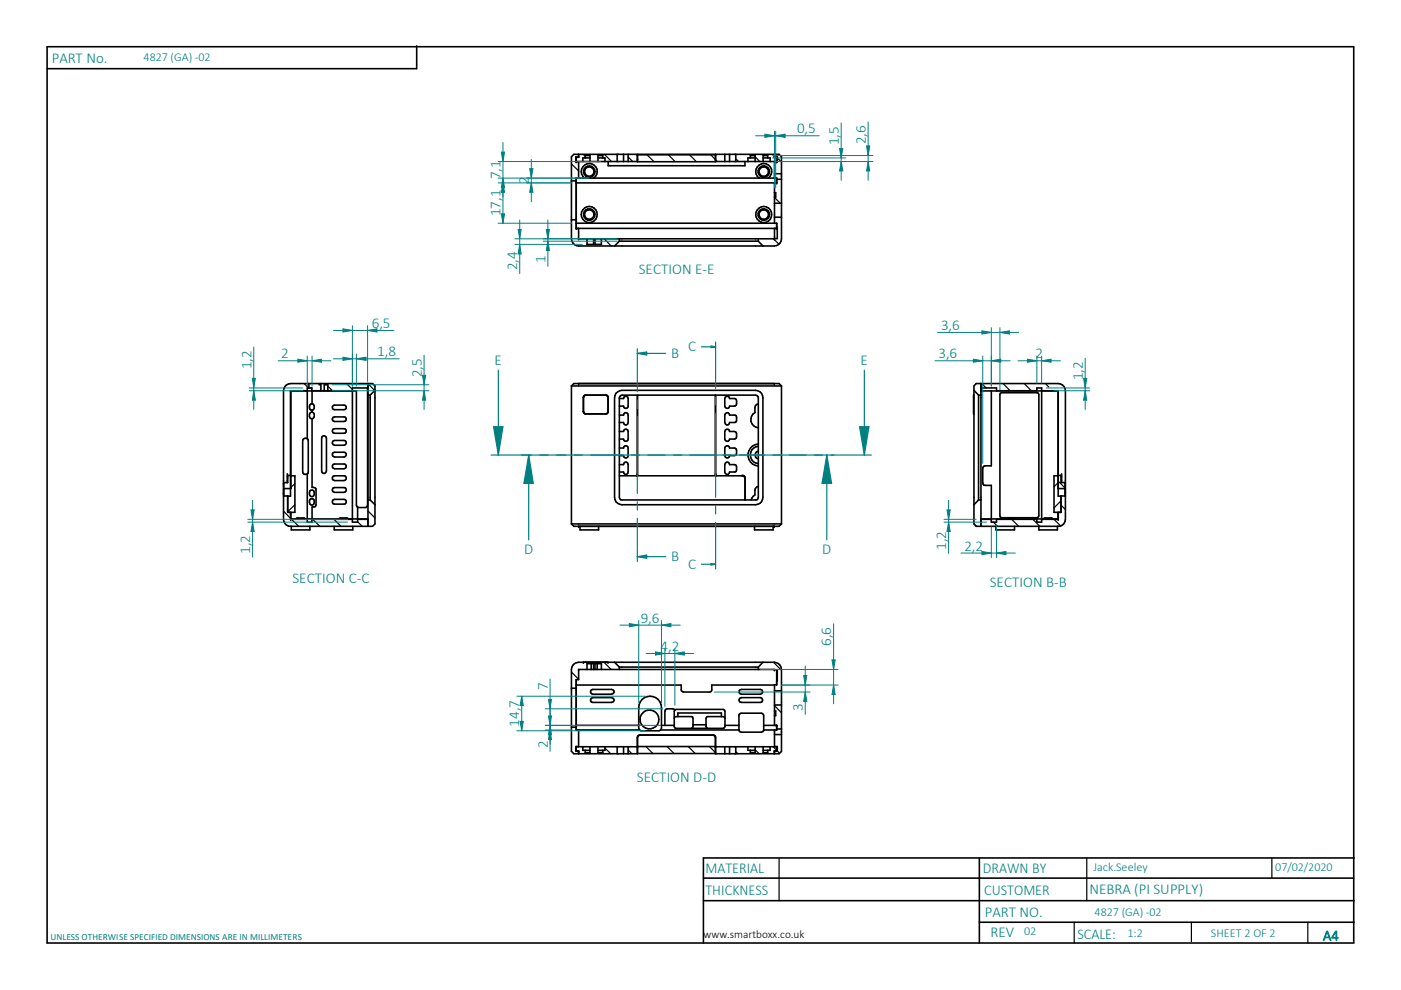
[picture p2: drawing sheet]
<svg xmlns="http://www.w3.org/2000/svg" width="297mm" height="210mm" viewBox="0 0 297 210" stroke-linecap="round" stroke-linejoin="round" font-family="sans-serif">
<g fill="none" stroke="#000" stroke-width=".34">
<path d="M10 9.9h277v190h-277zM88.3 9.7v4.9h-78.3M121.2 81.8h44.5M121.2 81.8v29.3M121.2 81.8l.5-.5h43.5l.5 .5M123.7 84.3v2.9M123.7 87.2l.1 .4M123.7 87.2l.2 .5 .3 .1M123.8 87.5l.4 .3M123.8 83.9l-.1 .4M124.2 87.8h4.2M124.2 83.8h4.2"/>
<path d="M124.2 83.8l-.3 .1M124.2 83.8l-.5 .2v.3M128.4 83.8l.5 .2M128.8 83.9l.1 .4M128.9 87.5l-.5 .3M128.9 84v.3M128.9 84v3.5M128.9 84.3v3.2M130.6 83.4l.4-.3 .9-.3h28.3a1.55 1.55 0 0 1 1.6 1.5v21.2a1.55 1.55 0 0 1-1.6 1.5h-28.3a1.61 1.61 0 0 1-1.6-1.5v-21.2zM131.3 98.5h.9l.3-.5h.3l.4 .5-.1 1.9-.3 .2h-.3l-.3-.5h-.9M131.3 84.5h.9l.3-.5 .6 .2 .1 .3-.1 1.9-.6 .2-.3-.5h-.9M131.3 95h.9l.3-.5 .6 .2 .1 .3-.1 1.9-.6 .2-.3-.5h-.9"/>
<path d="M131.3 88h.9l.3-.5h.3l.4 .5-.1 1.9-.3 .2h-.3l-.3-.5h-.9M131.3 91.5h.9l.3-.5 .6 .2 .1 .3-.1 1.9-.6 .2-.3-.5h-.9M131.6 83.9h28.9l.3 .4-.1 21.4-.5 .3h-28.6l-.3-.5v-21.2zM135.1 83.8v17M135.2 83.8l-.1 17.1M151.7 83.8v17M153.8 98.2l.2-.2h.3l.4 .5 1.3 .1a1.21 1.21 0 0 1 0 1.4l-1.3 .1-.4 .5h-.3l-.2-.2-.1-.3v-1.6zM153.8 84.2l.5-.2 .4 .5h1.3a1.25 1.25 0 0 1 0 1.5l-1.3 .1-.4 .5-.5-.2-.1-.3v-1.6zM153.8 87.7l.2-.2h.3l.4 .5 1.3 .1a1.21 1.21 0 0 1 0 1.4l-1.3 .1-.4 .5h-.3l-.2-.2-.1-.3v-1.6zM153.8 91.2l.5-.2 .4 .5 1.3 .1a1.16 1.16 0 0 1 0 1.4l-1.3 .1-.4 .5-.5-.2-.1-.3v-1.6zM153.8 94.7l.5-.2 .4 .5 1.3 .1a1.16 1.16 0 0 1 0 1.4l-1.3 .1-.4 .5-.5-.2-.1-.3v-1.6zM160.8 94.1a2.36 2.36 0 0 0-2.2 2.4 2.36 2.36 0 0 0 2.2 2.3"/>
<path d="M160.8 94.6a1.85 1.85 0 0 0-1.7 1.9 1.85 1.85 0 0 0 1.7 1.8M160.8 95.6a.84 .84 0 0 0-.7 .9 .84 .84 0 0 0 .7 .8M160.8 85.6l-.7 .5v1.4a1.75 1.75 0 0 0-.9 1.9 1.75 1.75 0 0 0 1.6 1.3M165.7 81.8v29.3M121.2 111.1l.5 .5h43.5l.5-.5M121.2 111.1h44.5M123 111.6v.8h3.9v-.8M131.3 100.9h26.1l.3 .1 .2 .4v4.6M135.1 100.5l-.2 .4M151.7 100.6l.1 .3M151.7 100.5l.2 .4M157.1 100.9a.54 .54 0 0 1 .6-.1 .54 .54 0 0 1 .3 .5v4.7"/>
<path d="M160 111.6v.8h3.9v-.8M160.8 103.1l-.7 .5v1.3l-.4 .3-.4 .8M149.1 191h138M149.1 186.2h137.9M207.6 181.9v18M207.6 195.5h79.5M287.1 181.9h-138v18"/>
</g>
<path d="M165.2 181.9v9.1M227.7 195.5v4.4M230.4 181.9v9.1M252.6 195.5v4.1M269.7 181.9v4.3M277.3 195.5v4.4" fill="none" stroke="#000" stroke-width=".25"/>
<g fill="#000">
<circle cx="122.7" cy="81.3" r=".17"/>
<circle cx="164.2" cy="81.3" r=".17"/>
<circle cx="122.7" cy="111.6" r=".17"/>
<circle cx="164.2" cy="111.6" r=".17"/>
</g>
<path d="M141.1 74.9h-6v8.2M135.1 84.8v1.8M135.1 88.3v16.3M135.1 106.4v1.7M135.1 109.9v8.1" fill="none" stroke="#008080" stroke-width=".25"/>
<path d="M135.1 74.9l2-.3v.7z" fill="#008080"/>
<path d="M135.1 74.9l2-.3v.7zM135.1 118h6" fill="none" stroke="#008080" stroke-width=".25"/>
<path d="M135.1 118l2-.3v.7z" fill="#008080"/>
<path d="M135.1 74v.9M148.7 73.5h3v8.9M151.7 84.2v1.7M151.7 87.7v17.8M135.1 118l2-.3v.7zM135.1 118v1M151.7 107.2v1.8M151.7 110.7v8.9" fill="none" stroke="#008080" stroke-width=".25"/>
<path d="M150.7 73.4l1 .1-1 .2z" fill="#008080"/>
<path d="M150.7 73.4l1 .1-1 .2zM148.7 119.6h3" fill="none" stroke="#008080" stroke-width=".25"/>
<path d="M150.7 119.5l1 .1-1 .2z" fill="#008080"/>
<path d="M151.7 72.5v1M120 96.5h-7.9v18M121.7 96.5h1.7M125.3 96.5h15.7M142.8 96.5h1.7M146.3 96.5h15.8M163.9 96.5h1.7M167.4 96.5h7.9M150.7 119.5l1 .1-1 .2zM151.7 119.6v1" fill="none" stroke="#008080" stroke-width=".25"/>
<path d="M112.1 96.5l1 6h-2z" fill="#008080"/>
<path d="M112.1 96.5l1 6h-2zM175.3 96.5v18" fill="none" stroke="#008080" stroke-width=".25"/>
<path d="M175.3 96.5l1 6h-2z" fill="#008080"/>
<path d="M105.7 78.5v18h7M114.5 96.5h1.7M118 96.5h14.1M133.9 96.5h1.7M137.4 96.5h14.1M153.3 96.5h1.7M156.8 96.5h14.1M172.7 96.5h1.7M175.3 96.5l1 6h-2zM175.3 96.5h8" fill="none" stroke="#008080" stroke-width=".25"/>
<path d="M104.6 90.5h2l-.9 6z" fill="#008080"/>
<path d="M183.3 78.5v18M104.6 90.5h2l-.9 6z" fill="none" stroke="#008080" stroke-width=".25"/>
<path d="M182.2 90.5h2l-.9 6z" fill="#008080"/>
<path d="M104.1 96.5h1.6M182.2 90.5h2l-.9 6zM183.3 96.5h1.4" fill="none" stroke="#008080" stroke-width=".25"/>
<g fill="none" stroke="#000" stroke-width=".25">
<path d="M121.2 34.8l1.5 1.4M123.7 32.7l.4 .4M125.1 34.2h.1M128.1 32.7l1.6 1.5M133.2 33.3l1 .9M137.2 32.8l1.5 1.5M141.7 32.8l1.5 1.5M146.2 32.8l1.5 1.5M150.7 32.8l1 1M151.7 33.9l.4 .3M156 33.7l.6 .5M159.6 32.7l.2 .3"/>
<path d="M160.1 33.2l1 1M164.1 32.7l.1 .2M164.2 32.9l.4 .4M164.7 33.4h.1M164.8 33.5l.9 .9M128.1 50.6l1.5 1.6M164 50.6l1.1 1.2M164.2 41.9l1.2 1.2M64.5 81.3l.9 1M69 81.3l.2 .3M69.5 81.9l1 .9M73.4 81.3l1.3 1.2"/>
<path d="M77.9 81.3l1.6 1.5M208.1 81.3l1 1M212.7 81.3l1.5 1.5M217.2 81.3l1.4 1.5M221.7 81.3l.7 .8M60.1 108.4l1.5 1.5M61.5 100.8l.2 .2M61.8 110.1l1.5 1.5M62.5 102.5l-.9 .9M62.5 107l-1.5 1.5M66.3 110.1l1.5 1.5M70.8 110.1l1.5 1.5"/>
<path d="M75.8 110.6l1 1M78 108.3l1.5 1.5M206.5 111.1l.5 .5M210 110.1l.2 .2M210.6 110.7l.9 .9M214.5 110.1l1.5 1.5M219 110.1l1.5 1.5M223.5 110.1l1.4 1.4M224.3 102l1.5 1.5M224.4 102.3l-.9 .9M225 106.2l-1.5 1.5M225 107.1l.9 .9"/>
<path d="M121.2 142.5l1.5 1.5M123.5 158.3l.1 .1M124.8 159.6l.2 .2M128.1 140.4l1.5 1.5M128.3 158.6l1.2 1.2M133.2 159l.8 .8M136.9 158.3l1.5 1.5M141.4 158.3l1.5 1.5M145.9 158.3l1.5 1.5M150.4 158.3l1.3 1.3M151.7 159.6l.2 .2M156 159.4l.5 .4"/>
<path d="M160.1 159l.8 .8M163.9 158.3l.8 .8M164 140.4l1.7 1.7M164.2 149.6l1.5 1.5M164.8 159.2l.5 .5"/>
</g>
<g fill="none" stroke="#000" stroke-width=".34">
<path d="M121.2 38.4h1M121.7 32.7h43.5l.5 .5v17.4a1.55 1.55 0 0 1-1.5 1.6h-41.5a1.55 1.55 0 0 1-1.5-1.6v-17.4zM122.1 34h.1M122.2 38.8h42.5v-1h-42.5v10.6h42.5v-1.1h-42.5M122.7 33.3h-.6v1h.6v3.5M122.7 32.7v.7h-.5v.8h12.9v-1.5M123.9 37.8a1.7 1.7 0 0 1-.2-2.6 1.7 1.7 0 0 1 2.5 0 1.7 1.7 0 0 1-.3 2.6M124.1 33.5v-.5h1v1.2M125.1 33.5h-1.5v.7M126.8 33.5h1.5v.7M127.8 33.5v-.5h-1v1.2M128.9 34.2v.9h29v-.9"/>
<path d="M130.8 32.7v1.5M132.2 32.7v1.5M133.2 32.7v1.5M151.7 32.7v1.6h-16.5v-1.5h16.5M153.7 32.7v1.5M154.7 32.7v1.5M156 32.7v1.5M159.1 33.5v-.5h1v1.2M160.1 33.5h-1.5v.7M160.9 37.8a1.7 1.7 0 0 1-.2-2.6 1.7 1.7 0 0 1 2.5 0 1.7 1.7 0 0 1-.3 2.6M161.8 33.5h1.5v.7M162.8 33.5v-.5h-1v1.2"/>
<path d="M164.2 32.7v.7h.5v.8h-13M164.2 33.3h.6v1h-.6v3.5M164.2 32.7v.7M164.2 38.8v8.5M164.2 36.8h1.5M164.7 34h.1M164.7 38h1M121.2 46.6h1M122.7 48.4v2.2h41.5M124.5 50.6v1.2h1.4v-1.2M126.1 50.6v1.2h1.4v-1.2M131.3 51.1h29.5"/>
<path d="M131.3 50.6v.5M131.3 51.1l-1 1.1M160.8 50.6v.5M160.8 51.1l1 1.1M164.2 43.1h1.5M164.2 46.1h1.5M164.2 40.9h.3v.9h-.3M164.7 48.2h.1v2.4h-.6v-2.2M60.4 82l.3-.4 .9-.3h17.4l.5 .5v29.3l-.5 .5h-17.4a1.46 1.46 0 0 1-1.5-1.5v-27.3zM61.6 82.8v18M61.6 82.8h3.5M65.1 93l.3 .4v6.7l-.3 .4"/>
<path d="M65.1 93a.65 .65 0 0 0-.9 .4v6.7a.62 .62 0 0 0 .9 .4M65.5 81.3v1M66.2 85.6a.71 .71 0 0 1 .4 .7 .71 .71 0 0 1-.4 .7M66.2 85.6l-.3 .1a.71 .71 0 0 0-.3 .7 .71 .71 0 0 0 .6 .6M66.2 87.4l-.3 .1a.73 .73 0 0 0-.3 .7 .73 .73 0 0 0 .6 .6M66.2 87.4l.2 .1a.75 .75 0 0 1-.2 1.3M66.2 82.9v2.7M66.2 87v.4M66.2 88.8v14.5a.64 .64 0 0 1 .8 .5v3.2l-.2 .4-.6 .1v2.5M67.6 81.6h.4M68 81.3v1.5M68.3 92.6l.5-.2 .4 .5v7l-.4 .5h-.3l-.3-.5z"/>
<path d="M68.7 82.8v-1.2h.8v1.2M70.7 86l2.2-.1 .3 .1 .2 .5-.5 .4h-2l-.4-.4zM70.7 88.5l2.2-.1 .3 .1 .2 .5-.5 .4h-2l-.4-.4zM70.7 91l2.2-.1 .3 .1 .2 .5-.5 .4h-2l-.4-.4zM70.7 93.5l2.2-.1 .3 .1 .2 .5-.5 .4h-2l-.4-.4zM70.7 96l2.2-.1 .3 .1 .2 .5-.5 .4h-2l-.4-.4zM70.7 98.5l2.2-.1 .3 .1 .2 .5-.5 .4h-2l-.4-.4zM74.7 82.8h-8.6v-.5h-1v10.7M77.9 82.3v24.8l-.2 .5-1.9-.1M78 81.3v30.3M78 82.3h-3.3v27.7M78 83.8h.5"/>
<path d="M78.5 83.8v22.2M79.5 82.8l-1 1M206.5 83.8v4M206.5 82.8l1 1M207 81.3h17.4a1.55 1.55 0 0 1 1.5 1.5v27.3a1.48 1.48 0 0 1-1.5 1.5h-17.4l-.5-.5v-29.3zM207.5 83.8h.5M207.5 83.8v22.2M208 82.9h16.3v20.7h1.5M208 82.3h3.3v.5h8.5v-.5h1v27.7M208 81.3v30.3M210.2 82.9v15.9h-1.3h-.3l-.2 .5v3.4l.5 .2h1.3v7.1M212.1 83.4l7.8-.1 .2 .1 .2 .3v25.7l-.4 .4h-7.5l-.3-.2-.1-.2z"/>
<path d="M220.8 82.8h3.6v18M60.1 105.2h.9v3.4h1.5v-7.7h-.9v4.3h-.6M60.2 103.6h1.5v-20.7h13.9v24.2l.2 .4M60.9 101h.1M60.9 100.5v1.8M61.6 108.6v1.5M61.6 110.1h3.5v.6h1v-.6h8.6v.6h1.1v-.6h2.2M61.7 100.8h-.7v1.5h-.8v2.9M61.7 108.6v1.4l16.2 .1M61.8 111.6v.8h3.9v-.8M62.7 110.1l.4-.3h1.3l.4 .3M65.1 100.5v9.5"/>
<path d="M65.7 104.1l.6-.2a.72 .72 0 0 1 .3 .8 .72 .72 0 0 1-.6 .6 .93 .93 0 0 1-.3-1.2zM65.7 105.9l.6-.2a.7 .7 0 0 1 .3 .8 .7 .7 0 0 1-.6 .6 .89 .89 0 0 1-.3-1.2zM70.7 101l2.2-.1 .3 .1 .2 .6-.5 .3h-2l-.4-.3zM70.7 103.5l2.2-.1 .3 .1 .2 .6-.5 .3h-2l-.4-.3zM70.7 106l2.2-.1 .3 .1 .2 .6-.5 .3h-2l-.4-.3zM70.9 111.6v.8h3.9v-.8M71.8 110.1l.4-.3h1.3l.4 .3M75.8 107.5v2.5M78 106h.5M78.5 106l1 1M207.5 106h.5M207.5 106l-1 1"/>
<path d="M211.2 111.6v.8h3.9v-.8M212.1 110.1l.3-.3h1.4l.4 .3M220.3 111.6v.8h3.9v-.8M221.2 110.1l.3-.3h1.4l.4 .3M224.3 100.8h.7v1.5h.8v2.9M224.3 108.6v1.4h-16.3M224.4 108.6v1.5h-3.6v.6h-1v-.6h-8.5v.6h-1.1v-.6h-2.2M225 101h.1M225.1 100.5v1.8M225.8 102.4h.1M225.8 104.6h.1M225.9 105.2h-.9v3.4h-1.5v-7.7h.9v4.3h.6"/>
<path d="M121.2 145.9h1M121.2 154.2h1M121.5 141.1l.3-.4 .9-.3h41.5a1.55 1.55 0 0 1 1.5 1.5v17.4l-.5 .5h-13.5v-3.5v-.2l-.4-.3h-15.7l-.4 .3-.1 .2v3.5h-13.4l-.5-.5v-17.4zM122.1 158.6h.1M122.2 153.8h13.2M122.2 145.2h22.2l.1 1.3 .4 .2h5.5l.5-.2v-1.3h13.3M122.7 154.8v3.5h-.6v1h.6M123.6 158.3v.8h1.5M123.7 140.4h5.2M124.5 141.9v-1.2h1.4v1.2M125.1 158.3v1.3h-1v-.5M125.3 140.7v1.2"/>
<path d="M125.4 146.3l4.3-.1 .5 .3v.4l-.5 .3h-4l-.5-.3zM125.4 148l.3-.1h4l.5 .4v.3l-.5 .3h-4l-.5-.3zM126.1 141.9v-1.2h1.4v1.2M126.6 140.7v1.2M126.8 158.3v1.3h1v-.5M128.3 158.3v.8h-1.5M130.3 140.4l1 1M130.8 158.3v1.5M131.3 141.4v.5M131.3 141.4h29.5M132.2 158.3v1.5M133.2 158.3v1.5"/>
<path d="M135.1 158.3h-12.9v.9h.5v.6M135.2 158.3h16.5M135.6 154.8l.3 .1h3.8l.4-.1M135.6 154.8l-.2-.4v-4.4a2.41 2.41 0 0 1 2.4-2.4 2.41 2.41 0 0 1 2.4 2.4v4.4l-.1 .4M140.2 153.8h2.8M143 152.3v-.3l.3-.1 3.6 .1v2.1v.2l-.3 .1M143.1 150.5l.2-.1h10l.4 .4v3.3l-.4 .3h-10l-.3-.1v-.2v-3.3zM143.1 150.5l-.5-.2h-1.1l-.4 .2-.1 3.3M143.7 151.9v-.7h9.2v.7M146.9 153.7h2.8M151.7 156.4l-.1-.3-.4-.2h-15.5l-.3 .1-.2 .4v3.4h16.5M151.7 158.3h13v.9h-.5v.6"/>
<path d="M153.7 158.3v1.5M153.7 153.8h3M153.7 152.3l-.1-.3-.3-.1-3.5 .1-.1 .3v1.8l.4 .3M154.7 158.3v1.5M156 158.3v1.5M156.7 154.7v-3v-.2l.4-.3 4.6 .1 .2 .4v3M156.9 146.3l4.3-.1 .3 .1 .2 .6-.5 .3h-4l-.5-.3zM156.9 148l.3-.1h4l.3 .1 .2 .6-.5 .3h-4l-.5-.3zM158.6 158.3v.8h1.5M160.1 158.3v1.3h-1v-.5M160.8 141.4v.5M161.8 140.4l-1 1"/>
<path d="M161.8 158.3v1.3h1v-.5M161.9 153.8h2.8v1h-2.8l-.1 .3-.4 .1h-4.3l-.3-.1-.1-.3h-16.6M163.3 158.3v.8h-1.5M164.2 141.9h-41.5v2.2h-.5v10.7h13.4M164.2 154.8v3.5h.6v1h-.6v.5M164.2 142h.6v2.4h-.1M164.2 150.7h.3v1h-.3M164.2 149.5h1.5M164.2 155.7h1.5M164.2 146.5h1.5M164.7 142v3.2h-.5v8.6M164.7 158.6h.1"/>
<path d="M164.7 154.6h1"/>
<circle cx="124.9" cy="36.4" r="1.21"/>
<circle cx="124.9" cy="36.4" r="1"/>
<circle cx="161.9" cy="36.4" r="1.01"/>
<circle cx="161.9" cy="36.4" r="1.21"/>
<circle cx="124.9" cy="45.5" r="1.69"/>
<circle cx="124.9" cy="45.5" r="1.01"/>
<circle cx="124.9" cy="45.5" r="1.21"/>
<circle cx="161.9" cy="45.5" r="1.69"/>
<circle cx="161.9" cy="45.5" r="1.01"/>
<circle cx="161.9" cy="45.5" r="1.21"/>
<circle cx="137.7" cy="152.5" r="1.99"/>
</g>
<g fill="#000">
<circle cx="122.2" cy="34.2" r=".17"/>
<circle cx="135.1" cy="32.8" r=".17"/>
<circle cx="135.2" cy="33.7" r=".17"/>
<circle cx="151.7" cy="33.7" r=".17"/>
<circle cx="151.7" cy="32.8" r=".17"/>
<circle cx="164.7" cy="38.8" r=".17"/>
<circle cx="164.7" cy="34.2" r=".17"/>
<circle cx="164.7" cy="34.3" r=".17"/>
<circle cx="122.2" cy="48.4" r=".17"/>
<circle cx="122.7" cy="50.6" r=".17"/>
<circle cx="164.2" cy="50.6" r=".17"/>
<circle cx="164.7" cy="48.4" r=".17"/>
<circle cx="61.6" cy="82.8" r=".17"/>
<circle cx="208" cy="82.9" r=".17"/>
<circle cx="224.4" cy="82.8" r=".17"/>
<circle cx="60.1" cy="102.4" r=".17"/>
<circle cx="60.1" cy="104.6" r=".17"/>
<circle cx="61.6" cy="110.1" r=".17"/>
<circle cx="208" cy="110" r=".17"/>
<circle cx="224.4" cy="110.1" r=".17"/>
<circle cx="122.2" cy="158.3" r=".17"/>
<circle cx="122.7" cy="159.3" r=".17"/>
<circle cx="122.7" cy="141.9" r=".17"/>
<circle cx="123.7" cy="140.4" r=".17"/>
<circle cx="128.9" cy="140.4" r=".17"/>
<circle cx="135.1" cy="158.3" r=".17"/>
<circle cx="135.2" cy="158.2" r=".17"/>
<circle cx="151.7" cy="158.3" r=".17"/>
<circle cx="156.7" cy="154.7" r=".17"/>
<circle cx="161.9" cy="154.8" r=".17"/>
<circle cx="164.2" cy="141.9" r=".17"/>
<circle cx="164.2" cy="142" r=".17"/>
<circle cx="164.2" cy="159.2" r=".17"/>
<circle cx="164.7" cy="158.3" r=".17"/>
<circle cx="164.7" cy="153.8" r=".17"/>
</g>
<path d="M111.6 37.8h13.3M111.6 38.8h9.6M112.3 35.8h.7l-.4 2z" fill="none" stroke="#008080" stroke-width=".21"/>
<path d="M112.3 35.8h.7l-.4 2z" fill="#008080"/>
<path d="M112.6 38.8l.4 2h-.7z" fill="none" stroke="#008080" stroke-width=".21"/>
<path d="M112.6 38.8l.4 2h-.7z" fill="#008080"/>
<path d="M105.6 38.8h15.6M106.6 38.8l.4 2h-.7zM112.6 33.8v9M105.6 47.3h15.6" fill="none" stroke="#008080" stroke-width=".21"/>
<path d="M106.6 38.8l.4 2h-.7z" fill="#008080"/>
<path d="M106.3 45.3h.7l-.4 2z" fill="none" stroke="#008080" stroke-width=".21"/>
<path d="M106.3 45.3h.7l-.4 2z" fill="#008080"/>
<path d="M105.6 34.2h21.7M105.6 37.8h19.3M106.3 32.3h.7l-.4 1.9zM106.6 38.8v8.5" fill="none" stroke="#008080" stroke-width=".21"/>
<path d="M106.3 32.3h.7l-.4 1.9z" fill="#008080"/>
<path d="M106.6 37.8l.4 2h-.7z" fill="none" stroke="#008080" stroke-width=".21"/>
<path d="M106.6 37.8l.4 2h-.7z" fill="#008080"/>
<path d="M106.6 30.2v11.6M115.2 50.6h15.7M115.2 51.1h15.7M115.8 48.6h.7l-.3 2z" fill="none" stroke="#008080" stroke-width=".21"/>
<path d="M115.8 48.6h.7l-.3 2z" fill="#008080"/>
<path d="M116.2 51.1l.3 2h-.7z" fill="none" stroke="#008080" stroke-width=".21"/>
<path d="M116.2 51.1l.3 2h-.7z" fill="#008080"/>
<path d="M109.2 50.6h14.3M109.2 51.8h14.3M109.9 48.6h.6l-.3 2zM116.2 46.7v9.8" fill="none" stroke="#008080" stroke-width=".21"/>
<path d="M109.9 48.6h.6l-.3 2z" fill="#008080"/>
<path d="M110.2 51.8l.3 2h-.6z" fill="none" stroke="#008080" stroke-width=".21"/>
<path d="M110.2 51.8l.3 2h-.6z" fill="#008080"/>
<path d="M162.2 28.4l2 .4-2 .3zM164.2 27.8v12M164.5 27.8v12M110.2 46.7v11.3" fill="none" stroke="#008080" stroke-width=".21"/>
<path d="M162.2 28.4l2 .4-2 .3z" fill="#008080"/>
<path d="M164.5 28.8l2-.4v.7z" fill="none" stroke="#008080" stroke-width=".21"/>
<path d="M164.5 28.8l2-.4v.7z" fill="#008080"/>
<path d="M160.2 28.8h13.5M163.8 33.5h15.5M164.3 34.2h15M178 31.5h.7l-.4 2z" fill="none" stroke="#008080" stroke-width=".21"/>
<path d="M178 31.5h.7l-.4 2z" fill="#008080"/>
<path d="M178.3 34.2l.4 2h-.7z" fill="none" stroke="#008080" stroke-width=".21"/>
<path d="M178.3 34.2l.4 2h-.7z" fill="#008080"/>
<path d="M163.8 33h21.3M164.3 34.2h20.8M178.3 26.1v12.1M183.7 30.9h.7l-.3 2.1z" fill="none" stroke="#008080" stroke-width=".21"/>
<path d="M183.7 30.9h.7l-.3 2.1z" fill="#008080"/>
<path d="M184.1 34.2l.3 2h-.7z" fill="none" stroke="#008080" stroke-width=".21"/>
<path d="M184.1 34.2l.3 2h-.7z" fill="#008080"/>
<path d="M184.1 25.9v12.3M63.2 76.2l1.9 .3-1.9 .3zM65.1 75.5v6.4M66.2 75.5v6.4" fill="none" stroke="#008080" stroke-width=".21"/>
<path d="M63.2 76.2l1.9 .3-1.9 .3z" fill="#008080"/>
<path d="M66.2 76.5l2-.3v.6z" fill="none" stroke="#008080" stroke-width=".21"/>
<path d="M66.2 76.5l2-.3v.6z" fill="#008080"/>
<path d="M59 76.5h11.1M89.6 79.6h.7l-.4 2zM70.5 81.6h20.4M70.5 82.8h20.4" fill="none" stroke="#008080" stroke-width=".21"/>
<path d="M89.6 79.6h.7l-.4 2z" fill="#008080"/>
<path d="M89.9 82.8l.4 2h-.7z" fill="none" stroke="#008080" stroke-width=".21"/>
<path d="M89.9 82.8l.4 2h-.7z" fill="#008080"/>
<path d="M72.7 75.7l2 .4-2 .3zM74.7 75.1v6.8M75.6 75.1v6.8M89.9 75.3v11.5" fill="none" stroke="#008080" stroke-width=".21"/>
<path d="M72.7 75.7l2 .4-2 .3z" fill="#008080"/>
<path d="M75.6 76.1l2-.4v.7z" fill="none" stroke="#008080" stroke-width=".21"/>
<path d="M75.6 76.1l2-.4v.7z" fill="#008080"/>
<path d="M70.7 76.1h14M52.5 110.7h21.2M52.5 110.1h21.2M53.5 110.7l.4 2h-.7z" fill="none" stroke="#008080" stroke-width=".21"/>
<path d="M53.5 110.7l.4 2h-.7z" fill="#008080"/>
<path d="M53.2 108.1h.7l-.4 2z" fill="none" stroke="#008080" stroke-width=".21"/>
<path d="M53.2 108.1h.7l-.4 2z" fill="#008080"/>
<path d="M52.8 82.8h11.3M52.8 82.3h11.3M53.8 82.8l.3 2h-.6zM53.5 106.1v12" fill="none" stroke="#008080" stroke-width=".21"/>
<path d="M53.8 82.8l.3 2h-.6z" fill="#008080"/>
<path d="M53.5 80.2h.6l-.3 2.1z" fill="none" stroke="#008080" stroke-width=".21"/>
<path d="M53.5 80.2h.6l-.3 2.1z" fill="#008080"/>
<path d="M53.8 73.6v13.2M72.7 69.7l2 .4-2 .3zM74.7 69v12.9M77.9 69v11.9" fill="none" stroke="#008080" stroke-width=".21"/>
<path d="M72.7 69.7l2 .4-2 .3z" fill="#008080"/>
<path d="M77.9 70.1l2-.4v.7z" fill="none" stroke="#008080" stroke-width=".21"/>
<path d="M77.9 70.1l2-.4v.7z" fill="#008080"/>
<path d="M70.7 70.1h12.8M133.4 132.2l2 .3-2 .4zM135.4 131.6v17.4M140.2 131.6v17.4" fill="none" stroke="#008080" stroke-width=".21"/>
<path d="M133.4 132.2l2 .3-2 .4z" fill="#008080"/>
<path d="M140.2 132.5l2-.3v.7z" fill="none" stroke="#008080" stroke-width=".21"/>
<path d="M140.2 132.5l2-.3v.7z" fill="#008080"/>
<path d="M131.4 132.5h12.8M109.6 147.6h27.2M109.6 154.9h27.2M110.6 147.6l.4 2h-.7z" fill="none" stroke="#008080" stroke-width=".21"/>
<path d="M110.6 147.6l.4 2h-.7z" fill="#008080"/>
<path d="M110.3 153h.7l-.4 1.9z" fill="none" stroke="#008080" stroke-width=".21"/>
<path d="M110.3 153h.7l-.4 1.9z" fill="#008080"/>
<path d="M139 138.2l2 .4-2 .3zM141 137.5v12.3M143.1 137.5v12M110.6 147.6v7.3" fill="none" stroke="#008080" stroke-width=".21"/>
<path d="M139 138.2l2 .4-2 .3z" fill="#008080"/>
<path d="M143.1 138.6l2-.4v.7z" fill="none" stroke="#008080" stroke-width=".21"/>
<path d="M143.1 138.6l2-.4v.7z" fill="#008080"/>
<path d="M137 138.6h10.1M115.6 153.8h5.6M115.6 154.8h5.6M116.3 151.8h.6l-.3 2z" fill="none" stroke="#008080" stroke-width=".21"/>
<path d="M116.3 151.8h.6l-.3 2z" fill="#008080"/>
<path d="M116.6 154.8l.3 2h-.6z" fill="none" stroke="#008080" stroke-width=".21"/>
<path d="M116.6 154.8l.3 2h-.6z" fill="#008080"/>
<path d="M115.6 150.3h24.9M115.6 153.8h24.4M116.3 148.3h.6l-.3 2zM116.6 149.8v9.5" fill="none" stroke="#008080" stroke-width=".21"/>
<path d="M116.3 148.3h.6l-.3 2z" fill="#008080"/>
<path d="M116.6 153.8l.3 2h-.6z" fill="none" stroke="#008080" stroke-width=".21"/>
<path d="M116.6 153.8l.3 2h-.6z" fill="#008080"/>
<path d="M176.4 139.9h.7l-.4 2zM116.6 144v13.8M161.2 141.9h16.5M165.7 145.2h12" fill="none" stroke="#008080" stroke-width=".21"/>
<path d="M176.4 139.9h.7l-.4 2z" fill="#008080"/>
<path d="M176.7 145.2l.4 2h-.7z" fill="none" stroke="#008080" stroke-width=".21"/>
<path d="M176.7 145.2l.4 2h-.7z" fill="#008080"/>
<path d="M176.7 132.2v17M151.4 146.7h20.3M165.7 145.2h6M170.4 143.2h.7l-.4 2z" fill="none" stroke="#008080" stroke-width=".21"/>
<path d="M170.4 143.2h.7l-.4 2z" fill="#008080"/>
<path d="M170.7 146.7l.4 2h-.7z" fill="none" stroke="#008080" stroke-width=".21"/>
<path d="M170.7 146.7l.4 2h-.7z" fill="#008080"/>
<path d="M208.2 70.1l2 .4-2 .3zM210.2 69.5v12.4M212 69.5v13.1M170.7 141.2v10.3" fill="none" stroke="#008080" stroke-width=".21"/>
<path d="M208.2 70.1l2 .4-2 .3z" fill="#008080"/>
<path d="M212 70.5l2-.4v.7z" fill="none" stroke="#008080" stroke-width=".21"/>
<path d="M212 70.5l2-.4v.7z" fill="#008080"/>
<path d="M198.8 70.5h17.2M206.4 76.2l2 .3-2 .3zM208.4 75.5v22.8M210.2 75.5v6.4" fill="none" stroke="#008080" stroke-width=".21"/>
<path d="M206.4 76.2l2 .3-2 .3z" fill="#008080"/>
<path d="M210.2 76.5l2-.3v.6z" fill="none" stroke="#008080" stroke-width=".21"/>
<path d="M210.2 76.5l2-.3v.6z" fill="#008080"/>
<path d="M198.2 76.5h16M217.8 76.2l2 .3-2 .3zM219.8 75.5v5.7M220.8 75.5v5.7" fill="none" stroke="#008080" stroke-width=".21"/>
<path d="M217.8 76.2l2 .3-2 .3z" fill="#008080"/>
<path d="M220.8 76.5l2-.3v.6z" fill="none" stroke="#008080" stroke-width=".21"/>
<path d="M220.8 76.5l2-.3v.6z" fill="#008080"/>
<path d="M215.9 76.5h8.9M221.8 82.3h9.3M223.4 82.8h7.7M229.7 80.2h.7l-.3 2.1z" fill="none" stroke="#008080" stroke-width=".21"/>
<path d="M229.7 80.2h.7l-.3 2.1z" fill="#008080"/>
<path d="M230.1 82.8l.3 2h-.7z" fill="none" stroke="#008080" stroke-width=".21"/>
<path d="M230.1 82.8l.3 2h-.7z" fill="#008080"/>
<path d="M230.1 75.9v10.9M200.1 110.1h6.9M200.1 110.7h9.1M200.8 108.1h.7l-.4 2z" fill="none" stroke="#008080" stroke-width=".21"/>
<path d="M200.8 108.1h.7l-.4 2z" fill="#008080"/>
<path d="M201.1 110.7l.4 2h-.7z" fill="none" stroke="#008080" stroke-width=".21"/>
<path d="M201.1 110.7l.4 2h-.7z" fill="#008080"/>
<path d="M201.1 106.1v11.2M208.2 116.9l2 .4-2 .3zM210.2 111.7v6.5M211.3 111.4v6.8" fill="none" stroke="#008080" stroke-width=".21"/>
<path d="M208.2 116.9l2 .4-2 .3z" fill="#008080"/>
<path d="M211.3 117.3l2-.4v.7z" fill="none" stroke="#008080" stroke-width=".21"/>
<path d="M211.3 117.3l2-.4v.7z" fill="#008080"/>
<path d="M203.7 117.3h11.6" fill="none" stroke="#008080" stroke-width=".21"/>
<path d="M231 186.6h24.1v3.9h-24.1z" fill-rule="evenodd" fill="#fff"/>
<g font-size="3.2" fill="#008080">
<text x="11" y="13.3">PART No.</text>
<text x="169" y="28.3">0,5</text>
<text x="177.8" y="30.8" transform="rotate(-90 177.8 30.8)">1,5</text>
<text x="183.6" y="30.6" transform="rotate(-90 183.6 30.6)">2,6</text>
<text x="106.1" y="38" transform="rotate(-90 106.1 38)">7,1</text>
<text x="112.1" y="39.1" transform="rotate(-90 112.1 39.1)">2</text>
<text x="106.1" y="45.8" transform="rotate(-90 106.1 45.8)">17,1</text>
<text x="109.7" y="57.3" transform="rotate(-90 109.7 57.3)">2,4</text>
<text x="115.7" y="55.8" transform="rotate(-90 115.7 55.8)">1</text>
<text x="135.4" y="58.1">SECTION E-E</text>
<text x="78.8" y="69.6">6,5</text>
<text x="199.5" y="70">3,6</text>
<text x="59.6" y="76">2</text>
<text x="80" y="75.6">1,8</text>
<text x="104.9" y="77.5">E</text>
<text x="142.3" y="75.9">B</text>
<text x="145.9" y="74.5">C</text>
<text x="182.5" y="77.5">E</text>
<text x="199" y="76">3,6</text>
<text x="219.5" y="76">2</text>
<text x="53.3" y="78.3" transform="rotate(-90 53.3 78.3)">1,2</text>
<text x="89.4" y="80" transform="rotate(-90 89.4 80)">2,5</text>
<text x="229.6" y="80.6" transform="rotate(-90 229.6 80.6)">1,2</text>
<text x="53" y="117.4" transform="rotate(-90 53 117.4)">1,2</text>
<text x="111.1" y="117.5">D</text>
<text x="142.3" y="119">B</text>
<text x="174.3" y="117.5">D</text>
<text x="200.6" y="116.6" transform="rotate(-90 200.6 116.6)">1,2</text>
<text x="204.5" y="116.8">2,2</text>
<text x="62" y="123.5">SECTION C-C</text>
<text x="145.9" y="120.7">C</text>
<text x="209.8" y="124.5">SECTION B-B</text>
<text x="135.8" y="132">9,6</text>
<text x="176.2" y="136.9" transform="rotate(-90 176.2 136.9)">6,6</text>
<text x="140" y="138">4,2</text>
<text x="116.1" y="146.3" transform="rotate(-90 116.1 146.3)">7</text>
<text x="110.1" y="154.1" transform="rotate(-90 110.1 154.1)">14,7</text>
<text x="170.2" y="150.8" transform="rotate(-90 170.2 150.8)">3</text>
<text x="116.1" y="158.6" transform="rotate(-90 116.1 158.6)">2</text>
<text x="135" y="165.8">SECTION D-D</text>
<text x="149.6" y="185">MATERIAL</text>
<text x="208.4" y="185">DRAWN BY</text>
<text x="149.6" y="189.7">THICKNESS</text>
<text x="208.7" y="189.7">CUSTOMER</text>
<text x="231" y="189.6">NEBRA (PI SUPPLY)</text>
<text x="208.8" y="194.4">PART NO.</text>
<text x="210" y="198.7">REV</text>
<text x="228.4" y="199.1">SCALE:</text>
</g>
<text font-size="3.1" fill="#008080" x="280.5" y="199.4">A4</text>
<g font-size="2.6" fill="#008080">
<text x="30.4" y="12.9">4827 (GA) -02</text>
<text x="231.9" y="184.6">Jack.Seeley</text>
<text x="270.4" y="184.7">07/02/2020</text>
<text x="232.1" y="194.1">4827 (GA) -02</text>
<text x="217.1" y="198.3">02</text>
<text x="239.1" y="198.7">1:2</text>
<text x="256.7" y="198.7">SHEET 2 OF 2</text>
</g>
<text font-size="2.4" x="149.2" y="199">www.smartboxx.co.uk</text>
<text font-size="2" fill="#008080" x="10.7" y="199.3">UNLESS OTHERWISE SPECIFIED DIMENSIONS ARE IN MILLIMETERS</text>
</svg>
